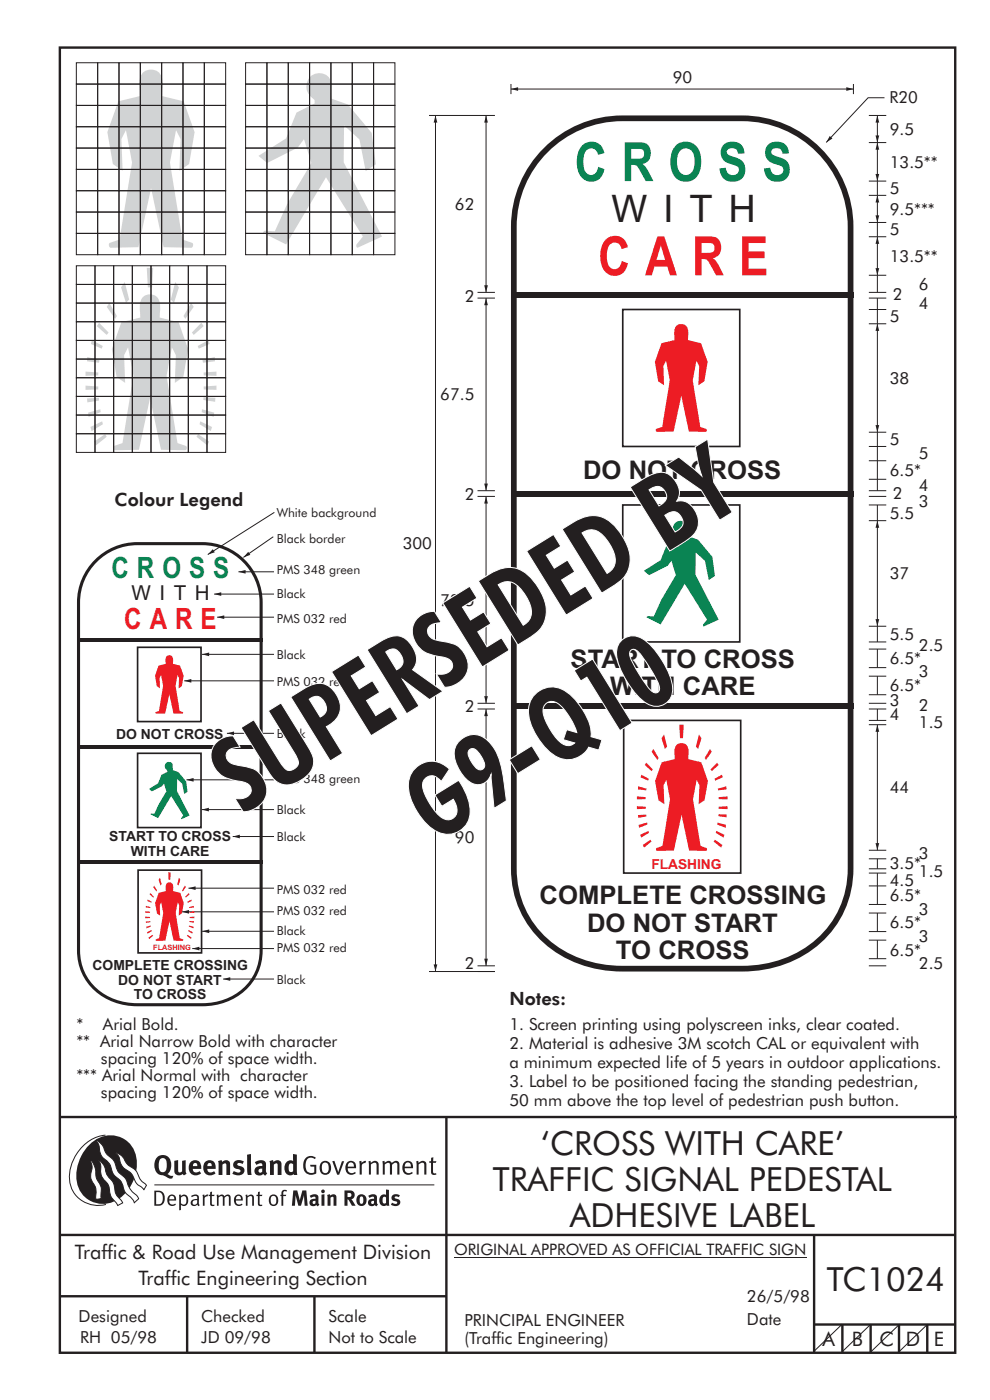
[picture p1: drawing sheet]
<svg xmlns="http://www.w3.org/2000/svg" width="210mm" height="297mm" viewBox="0 0 210 297" stroke-linecap="round" stroke-linejoin="round" font-family="sans-serif">
<g fill="#231f20">
<path d="M64.9 245.6a1.61 1.61 0 0 1 2.1 0l-.2 .3a1.17 1.17 0 0 0-1.4-.2 1.17 1.17 0 0 0-.6 1.3 1.42 1.42 0 0 0 1.2 1.8l.7-.1v-1.2h-.8l-.1-.4h1.3v1.8a1.82 1.82 0 0 1-2.2 0 1.82 1.82 0 0 1-.6-2.1l.2-.7z" fill-rule="evenodd"/>
<path d="M68.2 246.5a1.77 1.77 0 0 0 .4 2.7 1.39 1.39 0 0 0 1.4-.5 1.39 1.39 0 0 0 .2-1.5 1.19 1.19 0 0 0-2-.7zM68.5 246.8a.83 .83 0 0 1 1 .1 .83 .83 0 0 1 .2 .9 .75 .75 0 0 1-.6 1.1 .75 .75 0 0 1-.8-.9v-.9z" fill-rule="evenodd"/>
<path d="M70.5 246.3h.4l.8 2.4 .8-2.4h.5l-1.1 2.9h-.4z" fill-rule="evenodd"/>
<path d="M73.6 246.7a1.74 1.74 0 0 0 .5 2.5l.9-.1 .5-.2-.2-.3a.89 .89 0 0 1-1.1 .2 .89 .89 0 0 1-.4-1h1.7a1.15 1.15 0 0 0-.4-1.4 1.15 1.15 0 0 0-1.5 .3zM74 246.8a.67 .67 0 0 1 .8-.1 .67 .67 0 0 1 .3 .8h-1.3z" fill-rule="evenodd"/>
<path d="M76.2 246.4l.4-.1 .1 .4 .5-.4h.5l-.2 .5a.61 .61 0 0 0-.8 .6v1.8h-.4z" fill-rule="evenodd"/>
<path d="M78.1 246.4l.5-.1 .1 .4a.89 .89 0 0 1 .9-.4 .89 .89 0 0 1 .7 .7v2.2h-.4v-2.2l-.1-.2-.3-.1-.8 .3v2.2h-.4z" fill-rule="evenodd"/>
<path d="M81.1 246.4l.4-.1 .1 .4a.83 .83 0 0 1 .8-.4 .83 .83 0 0 1 .7 .4 .86 .86 0 0 1 .9-.4 .86 .86 0 0 1 .7 .7v2.2h-.4l-.1-2.4a.5 .5 0 0 0-.8 .1l-.2 .2v2.1h-.5v-2.3l-.4-.2-.7 .3v2.2h-.4z" fill-rule="evenodd"/>
<path d="M85.7 246.7a1.74 1.74 0 0 0 .5 2.5l.9-.1 .5-.2-.2-.3a.89 .89 0 0 1-1.1 .2 .89 .89 0 0 1-.4-1h1.7a1.15 1.15 0 0 0-.5-1.4 1.15 1.15 0 0 0-1.4 .3zM86 246.8a.67 .67 0 0 1 .9-.1 .67 .67 0 0 1 .3 .8h-1.3z" fill-rule="evenodd"/>
<path d="M88.3 246.4l.4-.1 .1 .4a.89 .89 0 0 1 .9-.4 .89 .89 0 0 1 .7 .7v2.2h-.4v-2.2l-.1-.2-.3-.1-.8 .3v2.2h-.4z" fill-rule="evenodd"/>
<path d="M91.5 245.6l.4-.1v.8h.7l-.2 .4h-.5v2.1l.1 .1h.5l.1 .3a.71 .71 0 0 1-1.2-.6v-1.9h-.3v-.4h.3z" fill-rule="evenodd"/>
<path d="M37 246.3l.8-.2v2a.46 .46 0 0 0 .2 .6 .46 .46 0 0 0 .6-.2v-2.2l.8-.2v2.4l.2 .5-.6 .3-.2-.3a1.03 1.03 0 0 1-1.2 .3 1.03 1.03 0 0 1-.6-1.1z" fill-rule="evenodd"/>
<path d="M40.4 246.5a1.64 1.64 0 0 0 0 2.3 1.64 1.64 0 0 0 2.3 .1l-.4-.4a.78 .78 0 0 1-.9 .2 .78 .78 0 0 1-.5-.7h1.8a1.37 1.37 0 0 0-.6-1.7 1.37 1.37 0 0 0-1.7 .2zM41 246.9a.48 .48 0 0 1 .7-.1 .48 .48 0 0 1 .2 .6h-1z" fill-rule="evenodd"/>
<path d="M43.5 246.5a1.65 1.65 0 0 0-.2 2 1.65 1.65 0 0 0 1.9 .7l.5-.3-.3-.4a.78 .78 0 0 1-.9 .3 .78 .78 0 0 1-.5-.8h1.8a1.37 1.37 0 0 0-.6-1.7 1.37 1.37 0 0 0-1.7 .2zM44.1 246.9a.48 .48 0 0 1 .6-.1 .48 .48 0 0 1 .2 .6h-.9z" fill-rule="evenodd"/>
<path d="M46.3 246.3l.7-.2 .1 .4a.95 .95 0 0 1 1-.3 .95 .95 0 0 1 .7 .8v2.3h-.8v-2.3l-.3-.2-.5 .3v2.2h-.8z" fill-rule="evenodd"/>
<path d="M49.7 246.5a1.73 1.73 0 0 1 2-.1l-.2 .5-.6-.2a.42 .42 0 0 0-.6 .3l.2 .2a1.23 1.23 0 0 1 1.4 1.1 1.47 1.47 0 0 1-2.3 .9l-.3-.2 .3-.6 .7 .3a.47 .47 0 0 0 .7-.3 .87 .87 0 0 0-1-.5l-.4-.2-.1-.4z" fill-rule="evenodd"/>
<path d="M54.1 246.5l.3 .6 .3-.2a.62 .62 0 0 1 .9 .1v.4a1.21 1.21 0 0 0-1.3 .3 1.21 1.21 0 0 0-.2 1.3 1.19 1.19 0 0 0 1.7 0l.5 .4 .4-.5-.3-.3v-1.4a.96 .96 0 0 0-1.3-1.1zM55 248l.6-.1v.7a.43 .43 0 0 1-.6 .1 .43 .43 0 0 1 0-.7z" fill-rule="evenodd"/>
<path d="M57.2 246.3l.7-.2 .1 .4a.95 .95 0 0 1 1-.3 .95 .95 0 0 1 .7 .8v2.3h-.8v-2.3l-.3-.2-.5 .3v2.2h-.8z" fill-rule="evenodd"/>
<path d="M62.2 244.8v1.5a1.29 1.29 0 0 0-1.4 .2 1.29 1.29 0 0 0-.5 1.3 1.24 1.24 0 0 0 .5 1.3 1.24 1.24 0 0 0 1.5 0l.1 .2h.7l-.1-4.4zM61.5 246.9l.4-.1 .3 .2v1.5l-.3 .1a.48 .48 0 0 1-.6-.4 1.52 1.52 0 0 1 .2-1.3z" fill-rule="evenodd"/>
<path d="M52.4 245l.8-.2 .2 4.5h-.8l-.1-.2z" fill-rule="evenodd"/>
</g>
<path d="M22.4 240.8a9 9 0 0 0-7.4 10.9 6.2 6.2 0 0 0 7.5 3.8M32.7 251.4h59.4" fill="none" stroke="#231f20" stroke-width=".21"/>
<path d="M19.1 242.7a5.7 5.7 0 0 1 6.5-1.4 5.7 5.7 0 0 1 3.4 5.7 8.6 8.6 0 0 1-6.2 8.3 5.7 5.7 0 0 1-6.5-7 9.9 9.9 0 0 1 2.8-5.6z" fill-rule="evenodd" fill="#231f20"/>
<path d="M24.4 244.5a3.1 3.1 0 0 1 2.3 2.2l.8 .7a3.2 3.2 0 0 1 2 2.4l.4 .6 1.2 1.1-.6 .9-.2-.3a3.5 3.5 0 0 1-1.9-2.1 3.8 3.8 0 0 0-2.1-2.2 3.5 3.5 0 0 1-1-2.2zM20.4 241.9a3.4 3.4 0 0 1 1.9 2.4l.7 .9a3.3 3.3 0 0 1 1.7 2.6 4.4 4.4 0 0 0 1.7 2l.3 .3a6.1 6.1 0 0 0 2.5 3.7l.2 .5-.9 .9a6.1 6.1 0 0 0-1.9-2.3l-.4-.7a3.6 3.6 0 0 0-1.9-2.8l-.6-1a3.6 3.6 0 0 0-1.9-2.8 3.7 3.7 0 0 1-.8-2.4zM21 246.1a3.4 3.4 0 0 1 1.5 2.7l.6 1a3.8 3.8 0 0 1 1.4 3.1l.3 .7 1.2 1.6-1 .5-.5-.7a3.2 3.2 0 0 1-1.3-2.8 4.3 4.3 0 0 0-1.4-2.2 4.7 4.7 0 0 1-.5-3zM19.2 246.1a5.1 5.1 0 0 1 1.2 3.7l.3 .7a3.1 3.1 0 0 1 .7 2.9l.1 .9-1.1 .2-.1-.8a3.5 3.5 0 0 0-.9-3.3 3.6 3.6 0 0 1 .1-2.5z" fill-rule="evenodd" fill="#fff" stroke="#231f20" stroke-width=".21"/>
<g fill="#231f20">
<path d="M33.4 245.5a2.51 2.51 0 0 0 .4 3.7l.8 .1a2.78 2.78 0 0 0 2 .7l.2-.6h-.6l-.7-.3a2.56 2.56 0 0 0 0-3.8 1.83 1.83 0 0 0-2.1 .2zM34 245.8a.87 .87 0 0 1 1 .1 .87 .87 0 0 1 .4 .9v.4a1.17 1.17 0 0 1-.9 1.5l-.3-.1a2.38 2.38 0 0 1-.2-2.8z" fill-rule="evenodd"/>
<path d="M33.1 252.9v2.6a1.12 1.12 0 0 0 1.2-.3 1.12 1.12 0 0 0 .2-1.2l-.1-.5-.3-.5zM32.7 252.6h1.1a1.67 1.67 0 0 1 1.2 1.6 1.67 1.67 0 0 1-1.3 1.6h-1zM36.1 253.9l-.2 .5h1.1a.55 .55 0 0 0-.3-.6 .55 .55 0 0 0-.6 .1zM35.8 253.7a.95 .95 0 0 1 1.2-.1 .95 .95 0 0 1 .4 1.1h-1.5a.72 .72 0 0 0 .4 .8 .72 .72 0 0 0 .9-.2l.1 .3a1.15 1.15 0 0 1-1.5 0 1.15 1.15 0 0 1-.2-1.5zM38.4 254.1v1.1a.7 .7 0 0 0 .9 .2 .7 .7 0 0 0 .2-.9 .61 .61 0 0 0-.4-.7 .61 .61 0 0 0-.7 .3zM38 253.5l.3-.1 .1 .4a.95 .95 0 0 1 1.2-.2 .95 .95 0 0 1 .3 1.2 .92 .92 0 0 1-.5 .9 .92 .92 0 0 1-1-.1v1.1l-.4 .1zM40.9 254.8a.5 .5 0 0 0 .2 .8 .5 .5 0 0 0 .7-.4v-.6zM40.5 253.7a1 1 0 0 1 1.7 .3v1.4l.2 .2-.2 .3-.3-.4a.78 .78 0 0 1-1.4 0 .78 .78 0 0 1 .8-1.1h.5a.58 .58 0 0 0-.3-.7 .58 .58 0 0 0-.7 .2zM43 253.5l.3-.1 .1 .4 .3-.3 .5-.1-.2 .4a.52 .52 0 0 0-.6 .5v1.5h-.4zM44.6 252.9l.4-.1-.1 .7h.6l-.1 .2h-.5v1.5a.35 .35 0 0 0 .6 .3v.3a.57 .57 0 0 1-.6 .1 .57 .57 0 0 1-.3-.6v-1.6h-.3v-.2h.3zM45.9 253.5l.4-.1 .1 .4 .2-.2a.64 .64 0 0 1 1 .2 .7 .7 0 0 1 .8-.4 .7 .7 0 0 1 .5 .6v1.8h-.4v-1.7l-.2-.4-.7 .4v1.7h-.3v-1.7a.38 .38 0 0 0-.3-.4 .38 .38 0 0 0-.5 .2l-.1 .2v1.7h-.4zM50.2 253.9l-.2 .5h1.1a.55 .55 0 0 0-.2-.6 .55 .55 0 0 0-.7 .1zM49.9 253.7a.95 .95 0 0 1 1.2-.1 .95 .95 0 0 1 .4 1.1h-1.5a.72 .72 0 0 0 .4 .8 .72 .72 0 0 0 .9-.2l.1 .3a1.15 1.15 0 0 1-1.5 0 1.15 1.15 0 0 1-.2-1.5zM52.1 253.5l.3-.1 .1 .4a.72 .72 0 0 1 .8-.4 .72 .72 0 0 1 .6 .6v1.8h-.4v-1.6a.45 .45 0 0 0-.3-.5 .45 .45 0 0 0-.5 .2l-.2 .2v1.7h-.3zM54.7 252.9l.4-.1v.7h.6l-.1 .2h-.5v1.5a.35 .35 0 0 0 .5 .3v.3a.57 .57 0 0 1-.6 .1 .57 .57 0 0 1-.3-.6v-1.6h-.3v-.2h.3zM57.6 253.8l-.2 .8a.65 .65 0 0 0 .3 .8 .65 .65 0 0 0 .8-.2l.1-.1a.93 .93 0 0 0-.7-1.4zM57.3 253.7a1.12 1.12 0 0 1 1.4 0 1.12 1.12 0 0 1 .2 1.5 1.01 1.01 0 0 1-1.2 .6 1.01 1.01 0 0 1-.7-1.2zM59.9 252.6l.5-.2 .5 .1-.2 .3-.3-.1-.3 .2v.6h.6l-.1 .2h-.5v2.1h-.4v-2.1h-.2v-.2h.2zM62.2 252.5l-.3 3.3h.7l.1-2.3 .6 2.3h.5l.7-2.3 .1 2.3h.7l-.3-3.3h-.9l-.5 2.2-.5-2.2zM65.7 253.7l.3 .4a.51 .51 0 0 1 .5-.3 .51 .51 0 0 1 .4 .4v.1a.88 .88 0 0 0-1.1 .3 .88 .88 0 0 0 .2 1.2 .9 .9 0 0 0 1.1-.2l.3 .3 .4-.4-.3-.3v-1a.87 .87 0 0 0-.4-.9 .87 .87 0 0 0-1 .2zM66.4 254.8l.5-.1v.6l-.1 .1h-.3l-.2-.2zM68.2 253.4v2.4h.6v-2.5zM68.1 252.7a.4 .4 0 0 0 .8 0 .4 .4 0 0 0-.8 0zM69.4 253.5l.1 2.3h.6v-1.7a.33 .33 0 0 1 .4-.2 .33 .33 0 0 1 .2 .3v1.6h.7v-1.8a.75 .75 0 0 0-.6-.6 .75 .75 0 0 0-.8 .2v-.3zM73.1 252.5v3.3h.6v-1.4l.3 .3 .7 1.1h.7l-.9-1.4a.94 .94 0 0 0 .7-1 .94 .94 0 0 0-.9-.9zM73.7 253.1a.51 .51 0 0 1 .7 .1 .51 .51 0 0 1-.1 .7h-.6zM75.9 253.7a1.19 1.19 0 0 0-.1 1.7 1.19 1.19 0 0 0 1.7 0 1.19 1.19 0 0 0 0-1.6 1.19 1.19 0 0 0-1.6-.1zM76.5 253.9l.2-.1a.99 .99 0 0 1 0 1.6 1.06 1.06 0 0 1-.2-1.5zM78.1 253.7l.3 .4a.51 .51 0 0 1 .5-.3 .51 .51 0 0 1 .4 .4v.1a.88 .88 0 0 0-1.1 .3 .88 .88 0 0 0 .2 1.2 .9 .9 0 0 0 1.1-.2l.3 .3 .4-.4-.2-.3v-1a.87 .87 0 0 0-.5-.9 .87 .87 0 0 0-1 .2zM78.9 254.8l.4-.1v.6l-.1 .1h-.3l-.2-.2zM81.9 252.3v1.2a1.2 1.2 0 0 0-1.4 .6 1.2 1.2 0 0 0 .2 1.4l.5 .3 .8-.1v.1h.6l-.1-3.4zM81.4 253.9l.5 .1-.1 1.2a.46 .46 0 0 1-.5 0 .46 .46 0 0 1-.2-.6zM83.3 253.5a.79 .79 0 0 0-.2 1 .79 .79 0 0 0 1 .4 .33 .33 0 0 1 0 .5 .33 .33 0 0 1-.5-.1l-.5-.2-.2 .5a1.15 1.15 0 0 0 1.2 .3 1.15 1.15 0 0 0 .8-1 1.49 1.49 0 0 0-1.2-.8 .4 .4 0 0 1 .3-.3 .4 .4 0 0 1 .4 .1l.2 .1 .2-.4a1.47 1.47 0 0 0-1.5-.1z" fill-rule="evenodd"/>
</g>
<g fill="none" stroke="#231f20" stroke-width=".51">
<path d="M12.7 10.1h189.9v276.9h-189.9zM12.7 237h190.3M94.7 236.9v50.1M12.7 262h190M12.7 275h82M39.7 275v12M66.7 275v12M172.7 262v25M172.7 281h30M178.7 281v6M184.7 281v6M190.7 281v6"/>
<path d="M196.7 281v6"/>
</g>
<path d="M96.3 266.7h74.7" fill="none" stroke="#231f20" stroke-width=".21"/>
<path d="M65.7 16.4a2.72 2.72 0 0 1 4.3 .3l.1 .7 .1 3.5 3.6 1.3 5 6 .9 6.7-2.1 1.4-1.3-6.7-3.3-3-.1 7.8 8.1 15.8-5.1 2.3-.3-.2 .1-.5 1.3-1.6-7.8-12.6-8.5 14.3-4.9-2.6 .5-.4 2 .2 2.6-5.9 5.1-8.6-1.5-5.1-1.3 1.8-6.5 3.3-1.9-1.5 5.9-3.7 2.2-5.5 3.9-2a1.65 1.65 0 0 0-1-1.5 2.95 2.95 0 0 1-.1-4z" fill-rule="evenodd" fill="#d1d3d4"/>
<g fill="none" stroke="#231f20" stroke-width=".21">
<path d="M52.1 13.3h4.5v4.5h-4.5zM52.1 17.8h4.5v4.6h-4.5zM56.6 13.3h4.5v4.5h-4.5zM56.6 17.8h4.5v4.6h-4.5zM61.1 13.3h4.6v4.5h-4.6zM61.1 17.8h4.6v4.6h-4.6zM65.7 13.3h4.5v4.5h-4.5zM65.7 17.8h4.5v4.6h-4.5zM70.2 13.3h4.5v4.5h-4.5zM70.2 17.8h4.5v4.6h-4.5zM74.7 13.3h4.5v4.5h-4.5zM74.7 17.8h4.5v4.6h-4.5z"/>
<path d="M79.2 13.3h4.6v4.5h-4.6zM79.2 17.8h4.6v4.6h-4.6zM52.1 22.4h4.5v4.5h-4.5zM52.1 26.9h4.5v4.5h-4.5zM52.1 31.4h4.5v4.5h-4.5zM52.1 35.9h4.5v4.6h-4.5zM56.6 22.4h4.5v4.5h-4.5zM56.6 26.9h4.5v4.5h-4.5zM56.6 31.4h4.5v4.5h-4.5zM56.6 35.9h4.5v4.6h-4.5zM61.1 22.4h4.6v4.5h-4.6zM61.1 26.9h4.6v4.5h-4.6z"/>
<path d="M61.1 31.4h4.6v4.5h-4.6zM61.1 35.9h4.6v4.6h-4.6zM65.7 22.4h4.5v4.5h-4.5zM65.7 26.9h4.5v4.5h-4.5zM65.7 31.4h4.5v4.5h-4.5zM65.7 35.9h4.5v4.6h-4.5zM70.2 22.4h4.5v4.5h-4.5zM70.2 26.9h4.5v4.5h-4.5zM70.2 31.4h4.5v4.5h-4.5zM70.2 35.9h4.5v4.6h-4.5zM74.7 22.4h4.5v4.5h-4.5zM74.7 26.9h4.5v4.5h-4.5z"/>
<path d="M74.7 31.4h4.5v4.5h-4.5zM74.7 35.9h4.5v4.6h-4.5zM79.2 22.4h4.6v4.5h-4.6zM79.2 26.9h4.6v4.5h-4.6zM79.2 31.4h4.6v4.5h-4.6zM79.2 35.9h4.6v4.6h-4.6zM52.1 40.5h4.5v4.5h-4.5zM52.1 45h4.5v4.5h-4.5zM52.1 49.5h4.5v4.5h-4.5zM56.6 40.5h4.5v4.5h-4.5zM56.6 45h4.5v4.5h-4.5zM56.6 49.5h4.5v4.5h-4.5z"/>
<path d="M61.1 40.5h4.6v4.5h-4.6zM61.1 45h4.6v4.5h-4.6zM61.1 49.5h4.6v4.5h-4.6zM65.7 40.5h4.5v4.5h-4.5zM65.7 45h4.5v4.5h-4.5zM65.7 49.5h4.5v4.5h-4.5zM70.2 40.5h4.5v4.5h-4.5zM70.2 45h4.5v4.5h-4.5zM70.2 49.5h4.5v4.5h-4.5zM74.7 40.5h4.5v4.5h-4.5zM74.7 45h4.5v4.5h-4.5zM74.7 49.5h4.5v4.5h-4.5z"/>
<path d="M79.2 40.5h4.6v4.5h-4.6zM79.2 45h4.6v4.5h-4.6zM79.2 49.5h4.6v4.5h-4.6z"/>
</g>
<path d="M30.5 15.2a2.52 2.52 0 0 1 2.9-.1 2.52 2.52 0 0 1 1.1 2.6l-.1 2.7 4.6 1.1 2.3 6.5-1.2 6.8-2 1.4 .2-6.7-1-1.9-1.3 6.9 2.7 16.3 2 .7a.6 .6 0 0 1 .3 .6 .6 .6 0 0 1-.5 .5l-5.8-.2-2.7-12.5-2.6 12.5-5.9 .2a.6 .6 0 0 1-.4-.5 .6 .6 0 0 1 .2-.6l2.1-.7 2.6-16.3-1.3-6.9-.9 1.9 .2 6.7-2.1-1.4-1.1-6.8 2.3-6.5 4.6-1.1-.1-1.9a4 4 0 0 1 .9-3.3z" fill-rule="evenodd" fill="#d1d3d4"/>
<g fill="none" stroke="#231f20" stroke-width=".21">
<path d="M16.2 13.3h4.5v4.5h-4.5zM16.2 17.8h4.5v4.6h-4.5zM20.7 13.3h4.5v4.5h-4.5zM20.7 17.8h4.5v4.6h-4.5zM25.2 13.3h4.6v4.5h-4.6zM25.2 17.8h4.6v4.6h-4.6zM29.8 13.3h4.5v4.5h-4.5zM29.8 17.8h4.5v4.6h-4.5zM34.3 13.3h4.5v4.5h-4.5zM34.3 17.8h4.5v4.6h-4.5zM38.8 13.3h4.5v4.5h-4.5zM38.8 17.8h4.5v4.6h-4.5z"/>
<path d="M43.3 13.3h4.6v4.5h-4.6zM43.3 17.8h4.6v4.6h-4.6zM16.2 22.4h4.5v4.5h-4.5zM16.2 26.9h4.5v4.5h-4.5zM16.2 31.4h4.5v4.5h-4.5zM16.2 35.9h4.5v4.6h-4.5zM20.7 22.4h4.5v4.5h-4.5zM20.7 26.9h4.5v4.5h-4.5zM20.7 31.4h4.5v4.5h-4.5zM20.7 35.9h4.5v4.6h-4.5zM25.2 22.4h4.6v4.5h-4.6zM25.2 26.9h4.6v4.5h-4.6z"/>
<path d="M25.2 31.4h4.6v4.5h-4.6zM25.2 35.9h4.6v4.6h-4.6zM29.8 22.4h4.5v4.5h-4.5zM29.8 26.9h4.5v4.5h-4.5zM29.8 31.4h4.5v4.5h-4.5zM29.8 35.9h4.5v4.6h-4.5zM34.3 22.4h4.5v4.5h-4.5zM34.3 26.9h4.5v4.5h-4.5zM34.3 31.4h4.5v4.5h-4.5zM34.3 35.9h4.5v4.6h-4.5zM38.8 22.4h4.5v4.5h-4.5zM38.8 26.9h4.5v4.5h-4.5z"/>
<path d="M38.8 31.4h4.5v4.5h-4.5zM38.8 35.9h4.5v4.6h-4.5zM43.3 22.4h4.6v4.5h-4.6zM43.3 26.9h4.6v4.5h-4.6zM43.3 31.4h4.6v4.5h-4.6zM43.3 35.9h4.6v4.6h-4.6zM16.2 40.5h4.5v4.5h-4.5zM16.2 45h4.5v4.5h-4.5zM16.2 49.5h4.5v4.5h-4.5zM20.7 40.5h4.5v4.5h-4.5zM20.7 45h4.5v4.5h-4.5zM20.7 49.5h4.5v4.5h-4.5z"/>
<path d="M25.2 40.5h4.6v4.5h-4.6zM25.2 45h4.6v4.5h-4.6zM25.2 49.5h4.6v4.5h-4.6zM29.8 40.5h4.5v4.5h-4.5zM29.8 45h4.5v4.5h-4.5zM29.8 49.5h4.5v4.5h-4.5zM34.3 40.5h4.5v4.5h-4.5zM34.3 45h4.5v4.5h-4.5zM34.3 49.5h4.5v4.5h-4.5zM38.8 40.5h4.5v4.5h-4.5zM38.8 45h4.5v4.5h-4.5zM38.8 49.5h4.5v4.5h-4.5z"/>
<path d="M43.3 40.5h4.6v4.5h-4.6zM43.3 45h4.6v4.5h-4.6zM43.3 49.5h4.6v4.5h-4.6z"/>
</g>
<g fill="#d1d3d4">
<path d="M30.5 62.8a2.21 2.21 0 0 1 2.5 0 2.21 2.21 0 0 1 1 2.2l-.1 2.4 4 .9 2 5.8-1 5.9-1.8 1.2 .2-5.9-.8-1.6-1.2 6 2.3 14.3 1.8 .6a.53 .53 0 0 1-.1 .9l-5.1-.1-2.4-11-2.3 11-5.1 .1a.53 .53 0 0 1-.2-.9l1.8-.6 2.3-14.3-1.1-6-.9 1.6 .2 5.9-1.8-1.2-1-5.9 2.1-5.8 4-.9-.1-.2a8.2 8.2 0 0 1 .4-3.9z" fill-rule="evenodd"/>
<path d="M31.1 56.8h1.4l-.2 4.2h-.9z" fill-rule="evenodd"/>
<path d="M37.2 59.8l.7 1.2-1 3.3-.7-.8z" fill-rule="evenodd"/>
<path d="M26.5 59.8l.9 3.7-.7 .8-1-3.3z" fill-rule="evenodd"/>
<path d="M40.5 64.3l.6 .8-1.8 2.6-.4-.7z" fill-rule="evenodd"/>
<path d="M23.2 64.3l1.6 2.7-.4 .7-1.8-2.6z" fill-rule="evenodd"/>
<path d="M42.7 68.5l.5 .7-2.1 1.9-.4-.6z" fill-rule="evenodd"/>
<path d="M21 68.5l2 2-.4 .6-2.1-1.9z" fill-rule="evenodd"/>
<path d="M41.9 73.4l2.3-1.2 .3 .8-2.3 1z" fill-rule="evenodd"/>
<path d="M19.5 72.2l2.3 1.2-.2 .6-2.3-1z" fill-rule="evenodd"/>
<path d="M18.5 75.7l2.6 .7-.1 .5-2.5-.2z" fill-rule="evenodd"/>
<path d="M42.9 76.4l2.7-.7v1l-2.5 .2z" fill-rule="evenodd"/>
<path d="M18.1 78.8l2.8 .2-.1 .6-2.7 .1z" fill-rule="evenodd"/>
<path d="M43.2 79l2.7-.2v.9l-2.7-.1z" fill-rule="evenodd"/>
<path d="M18.1 81.8l2.8 .2-.1 .6-2.7 .1z" fill-rule="evenodd"/>
<path d="M43.2 82l2.7-.2v.9l-2.7-.1z" fill-rule="evenodd"/>
<path d="M18.5 84.5l2.5-.1v.6l-2.5 .4z" fill-rule="evenodd"/>
<path d="M43.2 84.3l2.5 .1-.1 .8-2.5-.4z" fill-rule="evenodd"/>
<path d="M18.7 87.5l2.6-.7v.6l-2.5 1z" fill-rule="evenodd"/>
<path d="M42.8 86.8l2.6 .7-.1 .9-2.5-1z" fill-rule="evenodd"/>
<path d="M19.2 90.6l2.5-1.2 .1 .6-2.4 1.5z" fill-rule="evenodd"/>
<path d="M42.5 89.4l2.5 1.2-.3 .9-2.4-1.5z" fill-rule="evenodd"/>
<path d="M20 93.7l2.3-1.6 .3 .6-2.3 1.8z" fill-rule="evenodd"/>
<path d="M42 92.1l2.4 1.6-.4 .8-2.3-1.8z" fill-rule="evenodd"/>
</g>
<g fill="none" stroke="#231f20" stroke-width=".21">
<path d="M16.2 56.4h4v3.9h-4zM20.2 56.4h3.9v3.9h-3.9zM24.1 56.4h4v3.9h-4zM28.1 56.4h3.9v3.9h-3.9zM32 56.4h4v3.9h-4zM36 56.4h3.9v3.9h-3.9zM39.9 56.4h4v3.9h-4zM43.9 56.4h4v3.9h-4zM16.2 60.3h4v4h-4zM16.2 64.3h4v4h-4zM16.2 68.3h4v3.9h-4zM16.2 72.2h4v4h-4z"/>
<path d="M16.2 76.2h4v3.9h-4zM20.2 60.3h3.9v4h-3.9zM20.2 64.3h3.9v4h-3.9zM20.2 68.3h3.9v3.9h-3.9zM20.2 72.2h3.9v4h-3.9zM20.2 76.2h3.9v3.9h-3.9zM24.1 60.3h4v4h-4zM24.1 64.3h4v4h-4zM24.1 68.3h4v3.9h-4zM24.1 72.2h4v4h-4zM24.1 76.2h4v3.9h-4zM28.1 60.3h3.9v4h-3.9z"/>
<path d="M28.1 64.3h3.9v4h-3.9zM28.1 68.3h3.9v3.9h-3.9zM28.1 72.2h3.9v4h-3.9zM28.1 76.2h3.9v3.9h-3.9zM32 60.3h4v4h-4zM32 64.3h4v4h-4zM32 68.3h4v3.9h-4zM32 72.2h4v4h-4zM32 76.2h4v3.9h-4zM36 60.3h3.9v4h-3.9zM36 64.3h3.9v4h-3.9zM36 68.3h3.9v3.9h-3.9z"/>
<path d="M36 72.2h3.9v4h-3.9zM36 76.2h3.9v3.9h-3.9zM39.9 60.3h4v4h-4zM39.9 64.3h4v4h-4zM39.9 68.3h4v3.9h-4zM39.9 72.2h4v4h-4zM39.9 76.2h4v3.9h-4zM43.9 60.3h4v4h-4zM43.9 64.3h4v4h-4zM43.9 68.3h4v3.9h-4zM43.9 72.2h4v4h-4zM43.9 76.2h4v3.9h-4z"/>
<path d="M16.2 80.1h4v4h-4zM16.2 84.1h4v4h-4zM16.2 88.1h4v3.9h-4zM16.2 92h4v4h-4zM20.2 80.1h3.9v4h-3.9zM20.2 84.1h3.9v4h-3.9zM20.2 88.1h3.9v3.9h-3.9zM20.2 92h3.9v4h-3.9zM24.1 80.1h4v4h-4zM24.1 84.1h4v4h-4zM24.1 88.1h4v3.9h-4zM24.1 92h4v4h-4z"/>
<path d="M28.1 80.1h3.9v4h-3.9zM28.1 84.1h3.9v4h-3.9zM28.1 88.1h3.9v3.9h-3.9zM28.1 92h3.9v4h-3.9zM32 80.1h4v4h-4zM32 84.1h4v4h-4zM32 88.1h4v3.9h-4zM32 92h4v4h-4zM36 80.1h3.9v4h-3.9zM36 84.1h3.9v4h-3.9zM36 88.1h3.9v3.9h-3.9zM36 92h3.9v4h-3.9z"/>
<path d="M39.9 80.1h4v4h-4zM39.9 84.1h4v4h-4zM39.9 88.1h4v3.9h-4zM39.9 92h4v4h-4zM43.9 80.1h4v4h-4zM43.9 84.1h4v4h-4zM43.9 88.1h4v3.9h-4zM43.9 92h4v4h-4zM178.6 280.9l-6 5.9M184.7 280.9l-6.1 5.9M190.8 280.9l-6.1 5.9M196.8 280.9l-6.1 5.9"/>
</g>
<g fill="#231f20">
<path d="M116.8 31.7a22.3 22.3 0 0 1 15.2-6h25.4a22.5 22.5 0 0 1 22.4 22.4v136.1a20.4 20.4 0 0 1-16.7 20.1l-3.8 .5-1.9 .1h-25.4a22.1 22.1 0 0 1-20.5-11.9 20.1 20.1 0 0 1-1.9-8.8v-136.1a22.4 22.4 0 0 1 7.2-16.4zM115.3 31.4a23.5 23.5 0 0 1 16.7-6.9h25.4a23.7 23.7 0 0 1 23.6 23.6v136.1a21.6 21.6 0 0 1-17.6 21.3l-3.9 .5-2.1 .1h-25.4a23.3 23.3 0 0 1-21.6-12.6 21.3 21.3 0 0 1-2-9.3v-136.1a23.5 23.5 0 0 1 6.9-16.7z" fill-rule="evenodd"/>
<path d="M108.4 62h72.6v1.2h-72.6z" fill-rule="evenodd"/>
<path d="M108.4 104.1h72.6v1.2h-72.6z" fill-rule="evenodd"/>
<path d="M108.4 149.2h72.6v1.2h-72.6z" fill-rule="evenodd"/>
</g>
<path d="M143.5 69.1a1.51 1.51 0 0 1 1.7-.2 1.51 1.51 0 0 1 .8 1.5l-.1 1.7 2.8 .7 1.4 4-.7 4.1-1.2 .8 .1-4-.6-1.2-.8 4.2 1.6 9.9 1.3 .4a.36 .36 0 0 1-.1 .6l-3.6-.1-1.6-7.5-1.6 7.5-3.5 .1a.36 .36 0 0 1-.2-.6l1.3-.4 1.6-9.9-.8-4.2-.6 1.2 .2 4-1.3-.8-.7-4.1 1.4-4 2.8-.7a4.8 4.8 0 0 1 .4-3z" fill-rule="evenodd" fill="#ed1c24"/>
<path d="M132.1 65.7h24.8v29h-24.8zM132.1 107.1h24.8v29.1h-24.8zM132.3 152.8h24.8v32.4h-24.8z" fill="none" stroke="#231f20" stroke-width=".35"/>
<path d="M143.3 110.9a1.54 1.54 0 0 1 2.5 .7l.1 2.1 2.2 .8 3 3.6 .5 4.1-1.3 .8-.8-4-1.9-1.8-.1 4.7 4.9 9.6-3.1 1.4-.1-.1v-.4l.8-.9-4.8-7.7-5.1 8.7-2.9-1.5 .2-.3 1.3 .1 1.6-3.5 3.1-5.3-1-3.1-.8 1.1-3.9 2-1.1-.9 3.5-2.3 1.4-3.3 2.3-1.1v-.5l-.2-.1a1.84 1.84 0 0 1-.3-2.9z" fill-rule="evenodd" fill="#0a8453"/>
<g fill="#ed1c24">
<path d="M143.6 158a1.51 1.51 0 0 1 1.7-.2 1.51 1.51 0 0 1 .8 1.5l-.1 1.7 2.8 .7 1.4 4-.7 4.1-1.3 .8 .2-4-.6-1.2-.8 4.2 1.6 9.9 1.2 .4a.36 .36 0 0 1-.1 .6l-3.5-.1-1.6-7.5-1.7 7.5-3.5 .1a.36 .36 0 0 1-.1-.6l1.2-.4 1.6-9.9-.8-4.2-.5 1.2 .1 4-1.2-.8-.7-4.1 1.4-4 2.7-.7a4.8 4.8 0 0 1 .5-3z" fill-rule="evenodd"/>
<path d="M144.1 153.7h.9l-.1 2.9h-.7z" fill-rule="evenodd"/>
<path d="M148.3 155.8l.5 .8-.7 2.3-.5-.5z" fill-rule="evenodd"/>
<path d="M140.9 155.8l.6 2.6-.5 .5-.7-2.3z" fill-rule="evenodd"/>
<path d="M150.6 158.9l.4 .6-1.3 1.7-.2-.4z" fill-rule="evenodd"/>
<path d="M138.6 158.9l1.1 1.9-.3 .4-1.2-1.7z" fill-rule="evenodd"/>
<path d="M152.1 161.8l.3 .5-1.4 1.3-.3-.4z" fill-rule="evenodd"/>
<path d="M137.1 161.8l1.4 1.4-.3 .4-1.4-1.3z" fill-rule="evenodd"/>
<path d="M151.6 165.2l1.6-.8 .1 .5-1.6 .7z" fill-rule="evenodd"/>
<path d="M136 164.4l1.6 .8-.1 .4-1.6-.7z" fill-rule="evenodd"/>
<path d="M135.3 166.8l1.9 .5-.1 .4-1.8-.2z" fill-rule="evenodd"/>
<path d="M152.3 167.3l1.8-.5v.7l-1.8 .2z" fill-rule="evenodd"/>
<path d="M135.1 169l1.9 .1v.4l-1.9 .1z" fill-rule="evenodd"/>
<path d="M152.4 169.1l1.9-.1v.6l-1.8-.1z" fill-rule="evenodd"/>
<path d="M135.1 171l1.9 .2v.4l-1.9 .1z" fill-rule="evenodd"/>
<path d="M152.4 171.2l1.9-.2v.7l-1.8-.1z" fill-rule="evenodd"/>
<path d="M135.3 172.9l1.8-.1v.4l-1.7 .3z" fill-rule="evenodd"/>
<path d="M152.4 172.7l1.8 .1-.1 .6-1.7-.3z" fill-rule="evenodd"/>
<path d="M135.5 175l1.8-.5v.4l-1.8 .7z" fill-rule="evenodd"/>
<path d="M152.2 174.5l1.8 .5-.1 .6-1.8-.7z" fill-rule="evenodd"/>
<path d="M135.8 177.1l1.7-.8 .2 .4-1.7 1z" fill-rule="evenodd"/>
<path d="M151.9 176.3l1.8 .8-.2 .6-1.7-1z" fill-rule="evenodd"/>
<path d="M136.4 179.2l1.6-1.1 .2 .4-1.6 1.3z" fill-rule="evenodd"/>
<path d="M151.6 178.1l1.6 1.1-.2 .6-1.6-1.3z" fill-rule="evenodd"/>
</g>
<path d="M186.1 97.7v4M186.1 110.5v22.4M186.1 137.7v3.9M186.1 143.4v4M186.1 193.7v3.9M186.1 199.4v4" fill="none" stroke="#231f20" stroke-width=".21"/>
<g fill="#231f20">
<path d="M186.1 110.5l.4 1.5h-.8z"/>
<path d="M185.7 131.3h.8l-.4 1.6z"/>
</g>
<path d="M186.1 68.7v23" fill="none" stroke="#231f20" stroke-width=".21"/>
<g fill="#231f20">
<path d="M186.1 68.7l.4 1.5h-.8z"/>
<path d="M185.7 90.2h.8l-.4 1.5z"/>
</g>
<path d="M186.1 50.2v8.2" fill="none" stroke="#231f20" stroke-width=".21"/>
<g fill="#231f20">
<path d="M186.1 50.2l.4 1.5h-.8z"/>
<path d="M185.7 56.9h.8l-.4 1.5z"/>
</g>
<path d="M186.1 41.4v5.8" fill="none" stroke="#231f20" stroke-width=".21"/>
<g fill="#231f20">
<path d="M186.1 41.4l.4 1.6h-.8z"/>
<path d="M185.7 45.7h.8l-.4 1.5z"/>
</g>
<path d="M186.1 153.7v26.7M186.1 187.9v4" fill="none" stroke="#231f20" stroke-width=".21"/>
<g fill="#231f20">
<path d="M186.1 153.7l.4 1.5h-.8z"/>
<path d="M185.7 178.9h.8l-.4 1.5z"/>
</g>
<g fill="none" stroke="#231f20" stroke-width=".21">
<path d="M108.4 18.9h72.6M184.3 58.4h3.7M184.3 50.2h3.7M184.3 47.2h3.7M186.1 47.2v3M186.1 58.4v3.6M184.3 68.7h3.7M184.3 65.7h3.7M184.3 63.2h3.7M184.3 62h3.7M186.1 63.2v5.5M184.3 97.7h3.7"/>
<path d="M184.3 94.7h3.7M184.3 91.7h3.7M186.1 91.7v6M184.3 110.5h3.7M184.3 107.1h3.7M184.3 105.3h3.7M184.3 104.1h3.7M184.3 101.7h3.7M186.1 101.7v2.4M186.1 107.1v3.4M184.3 137.7h3.7M184.3 136.2h3.7"/>
<path d="M184.3 132.9h3.7M186.1 132.9v3.3M184.3 147.4h3.7M184.3 141.6h3.7M184.3 143.4h3.7M184.3 152.8h3.7M184.3 149.2h3.7M184.3 150.4h3.7M184.3 153.7h3.7M186.1 150.4v2.4M184.3 197.6h3.7M184.3 191.9h3.7"/>
<path d="M184.3 199.4h3.7M184.3 193.7h3.7M184.3 187.9h3.7M184.3 185.2h3.7M184.3 184.3h3.7M184.3 182.2h3.7M184.3 180.4h3.7M186.1 182.2v2.1M186.1 185.2v2.7M184.3 204.9h3.7M184.3 203.4h3.7"/>
</g>
<g fill="#231f20">
<path d="M108.4 18.9l1.5-.4v.8z"/>
<path d="M179.5 18.5l1.5 .4-1.5 .4z"/>
</g>
<path d="M108.4 17.8v2.2M181 17.8v2.2M92.4 24.5v181.6" fill="none" stroke="#231f20" stroke-width=".21"/>
<g fill="#231f20">
<path d="M92.4 24.5l.4 1.5h-.8z"/>
<path d="M92 204.6h.8l-.4 1.5z"/>
</g>
<path d="M103.1 150.4v54.5" fill="none" stroke="#231f20" stroke-width=".21"/>
<g fill="#231f20">
<path d="M103.1 150.4l.4 1.5h-.8z"/>
<path d="M102.7 203.4h.8l-.4 1.5z"/>
</g>
<path d="M103.1 105.3v43.9" fill="none" stroke="#231f20" stroke-width=".21"/>
<g fill="#231f20">
<path d="M103.1 105.3l.4 1.5h-.8z"/>
<path d="M102.7 147.7h.8l-.4 1.5z"/>
</g>
<path d="M103.1 63.2v40.9" fill="none" stroke="#231f20" stroke-width=".21"/>
<g fill="#231f20">
<path d="M103.1 63.2l.4 1.5h-.8z"/>
<path d="M102.7 102.6h.8l-.4 1.5z"/>
</g>
<path d="M103.1 24.5v37.5" fill="none" stroke="#231f20" stroke-width=".21"/>
<g fill="#231f20">
<path d="M103.1 24.5l.4 1.5h-.8z"/>
<path d="M102.7 60.5h.8l-.4 1.5z"/>
</g>
<path d="M91 24.5h14M187.6 20.7h-3.5l-8.8 9.5M101.3 63.2h3.7M101.3 62h3.7M101.3 105.3h3.7M101.3 104.1h3.7M101.3 150.4h3.7M101.3 149.2h3.7M91 206.1h14M101.3 204.9h3.7" fill="none" stroke="#231f20" stroke-width=".21"/>
<path d="M176 28.8l.6 .6-1.3 .8z" fill="#231f20"/>
<path d="M186.1 30.2v8.2" fill="none" stroke="#231f20" stroke-width=".21"/>
<g fill="#231f20">
<path d="M186.1 30.2l.4 1.6h-.8z"/>
<path d="M185.7 36.9h.8l-.4 1.5z"/>
</g>
<path d="M186.1 24.5v5.7" fill="none" stroke="#231f20" stroke-width=".21"/>
<g fill="#231f20">
<path d="M186.1 24.5l.4 1.5h-.8z"/>
<path d="M185.7 28.7h.8l-.4 1.5z"/>
</g>
<path d="M184.3 38.4h3.7M184.3 30.2h3.7M184.3 24.5h3.7M186.1 38.4v3M184.3 41.4h3.7M58 113.9l-6.4 4.3" fill="none" stroke="#231f20" stroke-width=".21"/>
<path d="M52.7 117.1l.4 .6-1.5 .5z" fill="#231f20"/>
<path d="M58.2 108.7l-14.1 8.9" fill="none" stroke="#231f20" stroke-width=".21"/>
<path d="M45.1 116.5l.5 .7-1.5 .4z" fill="#231f20"/>
<path d="M50.6 121.3h7.5" fill="none" stroke="#231f20" stroke-width=".21"/>
<path d="M50.6 121.3l1.5-.4v.8z" fill="#231f20"/>
<path d="M45.4 126h12.7" fill="none" stroke="#231f20" stroke-width=".21"/>
<path d="M45.4 126l1.5-.4v.8z" fill="#231f20"/>
<path d="M42.9 138.8h15.2" fill="none" stroke="#231f20" stroke-width=".21"/>
<path d="M42.9 138.8l1.5-.4v.8z" fill="#231f20"/>
<path d="M49.4 177.5h8.7" fill="none" stroke="#231f20" stroke-width=".21"/>
<path d="M49.4 177.5l1.5-.4v.8z" fill="#231f20"/>
<path d="M42.8 171.7h15.3" fill="none" stroke="#231f20" stroke-width=".21"/>
<path d="M42.8 171.7l1.5-.3v.7z" fill="#231f20"/>
<path d="M48.1 155.6h10" fill="none" stroke="#231f20" stroke-width=".21"/>
<path d="M48.1 155.6l1.5-.4v.8z" fill="#231f20"/>
<path d="M42.9 197.6h15.2" fill="none" stroke="#231f20" stroke-width=".21"/>
<path d="M42.9 197.6l1.5-.4v.8z" fill="#231f20"/>
<path d="M47.3 207.7h10.8" fill="none" stroke="#231f20" stroke-width=".21"/>
<path d="M47.3 207.7l1.5-.4v.8z" fill="#231f20"/>
<path d="M46.1 130.9h12" fill="none" stroke="#231f20" stroke-width=".21"/>
<path d="M46.1 130.9l1.5-.4v.8z" fill="#231f20"/>
<path d="M39.1 144.4h19" fill="none" stroke="#231f20" stroke-width=".21"/>
<path d="M39.1 144.4l1.5-.4v.8z" fill="#231f20"/>
<path d="M40 188.4h18.1" fill="none" stroke="#231f20" stroke-width=".21"/>
<path d="M40 188.4l1.5-.4v.8z" fill="#231f20"/>
<path d="M38.6 193.4h19.5" fill="none" stroke="#231f20" stroke-width=".21"/>
<path d="M38.6 193.4l1.5-.4v.8z" fill="#231f20"/>
<path d="M40.8 201.2h17.3" fill="none" stroke="#231f20" stroke-width=".21"/>
<path d="M40.8 201.2l1.5-.4v.8z" fill="#231f20"/>
<path d="M39.6 165.4h18.5" fill="none" stroke="#231f20" stroke-width=".21"/>
<g fill="#231f20">
<path d="M39.6 165.4l1.5-.4v.8z"/>
<path d="M20.6 119.2a12.1 12.1 0 0 1 8.5-3.5h13.8a12.2 12.2 0 0 1 12.2 12.1v73.8a11.2 11.2 0 0 1-10.8 11.1l-15.2 .1a11.6 11.6 0 0 1-12-9.8l-.1-75.2a12.1 12.1 0 0 1 3.6-8.6zM19.6 119.2a12.8 12.8 0 0 1 9.5-4.2h13.8a12.8 12.8 0 0 1 12.8 12.8v73.8a11.9 11.9 0 0 1-11.3 11.8l-15.3 .1a12.2 12.2 0 0 1-12.7-10.4l-.1-75.3a12.7 12.7 0 0 1 3.3-8.6z" fill-rule="evenodd"/>
<path d="M16.3 135.4h39.4v.6h-39.4z" fill-rule="evenodd"/>
<path d="M16.3 158.2h39.4v.6h-39.4z" fill-rule="evenodd"/>
<path d="M16.3 182.6h39.4v.7h-39.4z" fill-rule="evenodd"/>
</g>
<path d="M35.3 139.3a.83 .83 0 0 1 1-.2 .83 .83 0 0 1 .4 1v.7l1.5 .4 .8 2.1-.4 2.3-.7 .4 .1-2.2-.3-.6-.5 2.3 .9 5.3 .7 .3v.2l-2 .1-.9-4.2-.9 4.2h-1.9v-.3l.6-.3 .9-5.3-.4-2.3-.3 .6v2.2l-.6-.4-.4-2.3 .7-2.1 1.5-.4z" fill-rule="evenodd" fill="#ed1c24"/>
<path d="M29.2 137.3h13.4v15.8h-13.4zM29.2 159.8h13.4v15.8h-13.4zM29.3 184.6h13.5v17.6h-13.5z" fill="none" stroke="#231f20" stroke-width=".35"/>
<path d="M35.3 161.8a.85 .85 0 0 1 1.3 .5l.1 1.1 1.1 .4 1.7 2 .3 2.2-.7 .4-.5-2.2-1-.9-.1 2.5 2.7 5.2-1.7 .8-.1-.3 .5-.5-2.6-4.1-2.8 4.6-1.6-.7 .2-.2h.7l.8-1.9 1.7-2.8-.5-1.7-.5 .6-2.1 1.1-.6-.5 1.9-1.2 .8-1.8 1.2-.7-.1-.3a.99 .99 0 0 1-.1-1.6z" fill-rule="evenodd" fill="#0a8453"/>
<g fill="#ed1c24">
<path d="M35.3 187.5a.83 .83 0 0 1 1-.2 .83 .83 0 0 1 .5 1l-.1 .7 1.5 .4 .8 2.1-.4 2.3-.7 .4 .1-2.2-.3-.6-.4 2.3 .8 5.3 .7 .3 .1 .2-2.1 .1-.9-4.2-.8 4.2h-2v-.3l.7-.3 .8-5.3-.4-2.3-.3 .6 .1 2.2-.7-.4-.4-2.3 .8-2.1 1.5-.4z" fill-rule="evenodd"/>
<path d="M35.7 185.1h.5l-.1 1.5h-.3z" fill-rule="evenodd"/>
<path d="M38 186.2l.2 .4-.3 1.3-.3-.3z" fill-rule="evenodd"/>
<path d="M33.9 186.2l.4 1.4-.3 .3-.4-1.3z" fill-rule="evenodd"/>
<path d="M39.2 187.9l.2 .3-.6 .9-.2-.2z" fill-rule="evenodd"/>
<path d="M32.7 187.9l.6 1-.1 .2-.7-.9z" fill-rule="evenodd"/>
<path d="M40 189.5l.2 .2-.8 .7-.1-.2z" fill-rule="evenodd"/>
<path d="M31.9 189.5l.7 .7-.1 .2-.8-.7z" fill-rule="evenodd"/>
<path d="M39.7 191.3l.9-.5 .1 .3-.9 .4z" fill-rule="evenodd"/>
<path d="M31.3 190.8l.9 .5-.1 .2-.9-.4z" fill-rule="evenodd"/>
<path d="M30.9 192.2l1 .2v.2l-1-.1z" fill-rule="evenodd"/>
<path d="M40.1 192.4l1-.2v.3l-.9 .1z" fill-rule="evenodd"/>
<path d="M30.8 193.3l1 .1v.2l-1 .1z" fill-rule="evenodd"/>
<path d="M40.2 193.4l1-.1v.4l-1-.1z" fill-rule="evenodd"/>
<path d="M30.8 194.5h1v.3h-1z" fill-rule="evenodd"/>
<path d="M40.2 194.5h1v.3h-1z" fill-rule="evenodd"/>
<path d="M30.9 195.5l1-.1v.2l-.9 .2z" fill-rule="evenodd"/>
<path d="M40.2 195.4h.9v.3l-.9-.1z" fill-rule="evenodd"/>
<path d="M31 196.6l1-.3v.3l-.9 .3z" fill-rule="evenodd"/>
<path d="M40.1 196.3l1 .3-.1 .3-.9-.3z" fill-rule="evenodd"/>
<path d="M31.2 197.7l.9-.4 .1 .2-.9 .6z" fill-rule="evenodd"/>
<path d="M39.9 197.3l1 .4-.1 .4-.9-.6z" fill-rule="evenodd"/>
<path d="M31.5 198.9l.9-.6 .1 .2-.9 .7z" fill-rule="evenodd"/>
<path d="M39.8 198.3l.9 .6-.2 .3-.9-.7z" fill-rule="evenodd"/>
</g>
<g font-size="22.4" fill="#231f20">
<text x="51.2" y="173.1" transform="rotate(-32 51.2 173.1)">SUPERSEDED BY</text>
<text x="92.1" y="179.4" transform="rotate(-32 92.1 179.4)">G9-Q10</text>
</g>
<text font-size="11.5" fill="#0a8453" x="121.9" y="38.4">C R O S S</text>
<text font-size="11.5" fill="#ed1c24" x="126.9" y="58.4">C A R E</text>
<text font-size="8.1" fill="#231f20" x="129.7" y="47.2">W I T H</text>
<g font-size="7.1" fill="#231f20">
<text x="114.6" y="245.1">‘CROSS WITH CARE’</text>
<text x="104.5" y="252.7">TRAFFIC SIGNAL PEDESTAL</text>
<text x="120.8" y="260.3">ADHESIVE LABEL</text>
<text x="175.4" y="274">TC1024</text>
</g>
<text font-size="6.2" fill="#0a8453" x="23.7" y="122.6">C R O S S</text>
<text font-size="6.2" fill="#ed1c24" x="26.4" y="133.4">C A R E</text>
<g font-size="5.4" fill="#231f20">
<text x="123.7" y="101.7">DO NOT CROSS</text>
<text x="121" y="141.6">START TO CROSS</text>
<text x="129.4" y="147.4">WITH CARE</text>
<text x="114.5" y="191.9">COMPLETE CROSSING</text>
<text x="124.5" y="197.6">DO NOT START</text>
<text x="130.7" y="203.4">TO CROSS</text>
</g>
<text font-size="4.4" fill="#231f20" x="27.9" y="127.3">W I T H</text>
<g font-size="4.2" fill="#231f20">
<text x="15.9" y="267">Traffic &amp; Road Use Management Division</text>
<text x="29.4" y="272.6">Traffic Engineering Section</text>
<text x="174.5" y="285.5">A</text>
<text x="180.7" y="285.5">B</text>
<text x="186.6" y="285.5">C</text>
<text x="192.1" y="285.5">D</text>
<text x="198.1" y="285.5">E</text>
</g>
<g font-size="3.9" fill="#231f20">
<text x="24.3" y="107.3">Colour Legend</text>
<text x="108.1" y="213.1">Notes:</text>
</g>
<g font-size="3.5" fill="#231f20">
<text x="142.7" y="17.7">90</text>
<text x="188.7" y="21.9">R20</text>
<text x="188.7" y="28.6">9.5</text>
<text x="188.7" y="35.6">13.5**</text>
<text x="188.7" y="41.2">5</text>
<text x="96.5" y="44.5">62</text>
<text x="188.7" y="45.5">9.5***</text>
<text x="188.7" y="49.9">5</text>
<text x="188.7" y="55.5">13.5**</text>
<text x="98.6" y="64">2</text>
<text x="189.4" y="63.6">2</text>
<text x="194.9" y="65.6">4</text>
<text x="194.9" y="61.5">6</text>
<text x="188.7" y="68.4">5</text>
<text x="188.7" y="81.4">38</text>
<text x="93.4" y="84.9">67.5</text>
<text x="188.7" y="94.4">5</text>
<text x="188.7" y="101">6.5*</text>
<text x="194.9" y="97.5">5</text>
<text x="98.6" y="106.1">2</text>
<text x="189.4" y="105.8">2</text>
<text x="194.9" y="107.6">3</text>
<text x="194.9" y="104.1">4</text>
<text x="188.7" y="110">5.5</text>
<text x="85.4" y="116.5">300</text>
<text x="188.7" y="122.9">37</text>
<text x="93.4" y="128.5">72.5</text>
<text x="188.7" y="135.7">5.5</text>
<text x="188.7" y="140.8">6.5*</text>
<text x="194.9" y="143.6">3</text>
<text x="194.9" y="138.1">2.5</text>
<text x="188.7" y="146.5">6.5*</text>
<text x="188.7" y="149.8">3</text>
<text x="98.6" y="151.1">2</text>
<text x="188.7" y="152.8">4</text>
<text x="194.9" y="154.3">1.5</text>
<text x="194.9" y="150.9">2</text>
<text x="188.7" y="168.3">44</text>
<text x="96.5" y="178.8">90</text>
<text x="188.7" y="184.3">3.5*</text>
<text x="194.9" y="186">1.5</text>
<text x="194.9" y="182.2">3</text>
<text x="188.7" y="191.2">6.5*</text>
<text x="188.7" y="187.9">4.5</text>
<text x="188.7" y="197">6.5*</text>
<text x="194.9" y="194">3</text>
<text x="188.7" y="202.7">6.5*</text>
<text x="194.9" y="199.8">3</text>
<text x="98.6" y="205.6">2</text>
<text x="194.9" y="205.5">2.5</text>
<text x="16.2" y="218.5">*</text>
<text x="21.8" y="218.5">Arial Bold.</text>
<text x="108.1" y="218.5">1. Screen printing using polyscreen inks, clear coated.</text>
<text x="16.2" y="222.1">** Arial Narrow Bold with character</text>
<text x="21.4" y="225.8">spacing 120% of space width.</text>
<text x="108.1" y="222.5">2. Material is adhesive 3M scotch CAL or equivalent with</text>
<text x="108.1" y="226.5">a minimum expected life of 5 years in outdoor applications.</text>
<text x="16.2" y="229.4">*** Arial Normal with character</text>
<text x="21.4" y="233">spacing 120% of space width.</text>
<text x="108.1" y="230.5">3. Label to be positioned facing the standing pedestrian,</text>
<text x="108.1" y="234.6">50 mm above the top level of pedestrian push button.</text>
<text x="16.7" y="280.4">Designed</text>
<text x="42.7" y="280.4">Checked</text>
<text x="69.7" y="280.4">Scale</text>
<text x="98.5" y="281.3">PRINCIPAL ENGINEER</text>
<text x="158.5" y="276.2">26/5/98</text>
<text x="158.5" y="281">Date</text>
<text x="17" y="284.8">RH 05/98</text>
<text x="42.7" y="284.8">JD 09/98</text>
<text x="69.7" y="285">Not to Scale</text>
<text x="98.5" y="285.1">(Traffic Engineering)</text>
</g>
<text font-size="3.4" fill="#231f20" x="96.3" y="266.3">ORIGINAL APPROVED AS OFFICIAL TRAFFIC SIGN</text>
<g font-size="3" fill="#231f20">
<text x="24.6" y="156.9">DO NOT CROSS</text>
<text x="23.2" y="178.5">START TO CROSS</text>
<text x="27.7" y="181.6">WITH CARE</text>
<text x="19.6" y="205.8">COMPLETE CROSSING</text>
<text x="25.1" y="208.9">DO NOT START</text>
<text x="28.4" y="212">TO CROSS</text>
</g>
<text font-size="2.9" fill="#ed1c24" x="138.2" y="184.3">FLASHING</text>
<g font-size="2.6" fill="#231f20">
<text x="58.7" y="109.7">White background</text>
<text x="58.7" y="115.2">Black border</text>
<text x="58.7" y="121.8">PMS 348 green</text>
<text x="58.7" y="126.9">Black</text>
<text x="58.7" y="132.2">PMS 032 red</text>
<text x="58.7" y="139.7">Black</text>
<text x="58.7" y="145.6">PMS 032 red</text>
<text x="58.7" y="156.5">Black</text>
<text x="58.7" y="166.1">PMS 348 green</text>
<text x="58.7" y="172.6">Black</text>
<text x="58.7" y="178.4">Black</text>
<text x="58.7" y="189.6">PMS 032 red</text>
<text x="58.7" y="194.1">PMS 032 red</text>
<text x="58.7" y="198.5">Black</text>
<text x="58.7" y="201.9">PMS 032 red</text>
<text x="58.7" y="208.7">Black</text>
</g>
<text font-size="1.6" fill="#ed1c24" x="32.5" y="201.6">FLASHING</text>
</svg>
